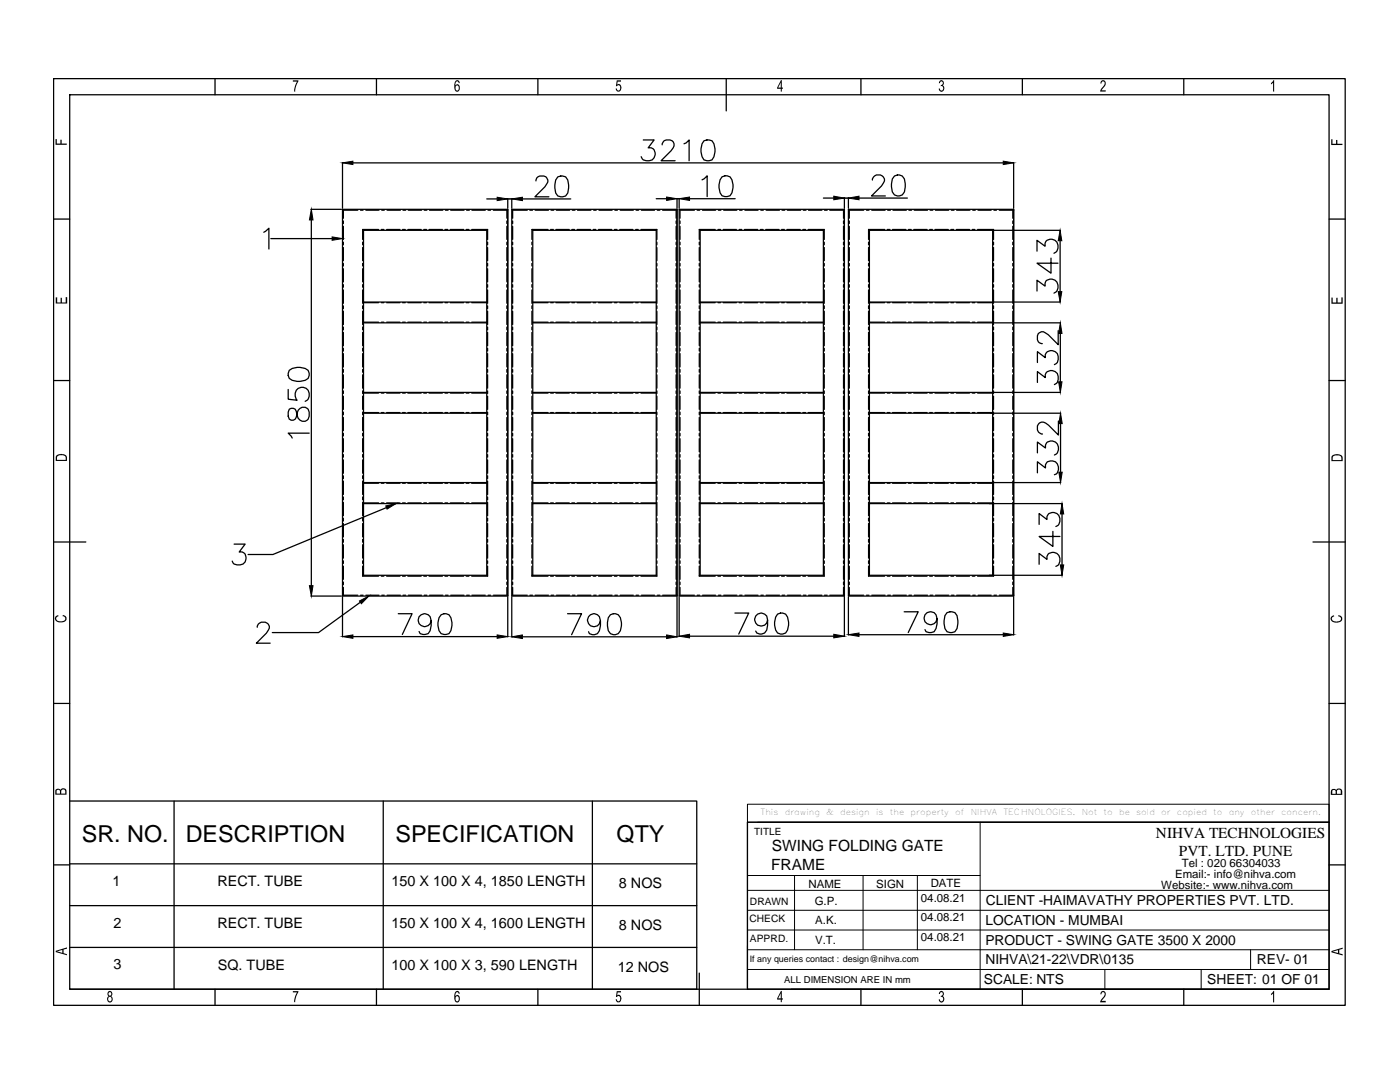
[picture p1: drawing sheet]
<svg xmlns="http://www.w3.org/2000/svg" width="279mm" height="216mm" viewBox="0 0 279 216" stroke-linecap="round" stroke-linejoin="round" font-family="sans-serif">
<!-- layer: 0 -->
<g fill="none" stroke="#000" stroke-width=".25">
<path d="M10.7 15.7h257.8v184.9h-257.8zM13.9 18.9h251.3v178.5h-251.3zM42.9 15.7v3.2M75.1 15.7v3.2M107.3 15.7v3.2M144.9 15.7v6.4M171.8 15.7v3.2M204 15.7v3.2M236.2 15.7v3.2M68.4 32.5v9.1M70.4 32.5h129.8M97.1 39.7h2.1"/>
<path d="M101.3 39.7v1.9M101.3 39.7h.8M102.1 39.7v1.9M104.3 39.7h9.6M107 36.1a.94 .94 0 0 1 .7-1h.8a1 1 0 0 1 .6 1.6l-.4 .6-1.9 2h2.7M111.3 35.3a1.4 1.4 0 0 1 2 .6 3.6 3.6 0 0 1-.4 3.2 1.43 1.43 0 0 1-2-.6 3.7 3.7 0 0 1 .4-3.2zM128.4 27.9h2.1l-1.1 1.6a1.3 1.3 0 0 1 1.4 1.2 1.3 1.3 0 0 1-1.2 1.4 1.21 1.21 0 0 1-1.6-.8M131 39.7h2M132.2 28.9a1.03 1.03 0 0 1 .8-1h.7a.99 .99 0 0 1 .7 1.6l-2.5 2.6h2.8M135.1 39.6v2M135.1 39.7h.4M135.5 39.6v2"/>
<path d="M136.5 28.7l.4-.2 .6-.6v4.2M137.6 39.7h9.1M140.1 35.9l1-.8v4.1M140.5 28.1a1.41 1.41 0 0 1 2 .6 3.5 3.5 0 0 1-.4 3.2 1.38 1.38 0 0 1-2-.6 3.4 3.4 0 0 1 .4-3.2zM144.1 35.3a1.33 1.33 0 0 1 2 .6 3.4 3.4 0 0 1-.4 3.2 1.41 1.41 0 0 1-2-.6 3.4 3.4 0 0 1 .4-3.2zM164.3 39.5h2.1M168.5 39.4v2.2M168.5 39.5h.8M169.3 39.4v2.2M171.4 39.5h9.7M174.1 35.9a1.14 1.14 0 0 1 .8-1h.8a1.05 1.05 0 0 1 .6 1.6l-.4 .6-2 2h2.8M178.5 35.1a1.34 1.34 0 0 1 2 .6 3.6 3.6 0 0 1-.4 3.2 1.34 1.34 0 0 1-2-.6 3.6 3.6 0 0 1 .4-3.2z"/>
<path d="M202.3 32.5v9.1M10.7 43.7h3.2M52.6 46.3l1.1-.8v4.2M54 47.6h12.3M62 41.8h6.1M62.1 43.9v73M68.4 41.8h32.9v77.1h-32.9zM68.5 44.1v.5M68.5 45.2v2.6M68.5 48.3v.5M68.5 49.4v2.6M68.5 52.6v.5"/>
<path d="M68.5 53.6v2.6M68.5 56.8v.5M68.5 57.9v2.6M71.4 41.9h-2.9v1.6M72 41.9h.5M72.4 48.3v.5M72.4 49.4v2.6M72.4 52.6v.5M72.4 53.6v2.6M72.4 56.8v.5M72.4 57.9v2.6M73 41.9h2.6"/>
<path d="M75.6 45.8h-3.2v2M76.1 45.8h.5M76.2 41.9h.5M77.2 45.8h2.6M77.2 41.9h2.7M80.3 45.8h.6M80.4 41.9h.6M81.4 45.8h2.7M81.5 41.9h2.6M84.6 45.8h.5M84.7 41.9h.5M85.6 45.8h2.7"/>
<path d="M85.7 41.9h2.7M88.8 45.8h.6M88.9 41.9h.5M89.9 45.8h2.6M89.9 41.9h2.7M93 45.8h.6M93.1 41.9h.6M94.1 45.8h3.2v2M94.2 41.9h2.6M97.3 48.3v.5M97.3 49.4v2.6M97.3 52.6v.5"/>
<path d="M97.3 53.6v2.6M97.3 56.8v.5M97.3 57.9v2.6M97.4 41.9h.5M98.5 41.9h2.8M101.2 41.9v1.6M101.2 44.1v.5M101.2 45.2v2.6M101.2 48.3v.5M101.2 49.4v2.6M101.2 52.6v.5M101.2 53.6v2.6"/>
<path d="M101.2 56.8v.5M101.2 57.9v2.6M102.1 41.8h33v77.1h-33zM102.3 44.1v.5M102.3 45.2v2.6M102.3 48.3v.5M102.3 49.4v2.6M102.3 52.6v.5M102.3 53.6v2.6M102.3 56.8v.5M102.3 57.9v2.6M105.2 41.9h-2.9v1.6"/>
<path d="M105.7 41.9h.6M106.2 48.3v.5M106.2 49.4v2.6M106.2 52.6v.5M106.2 53.6v2.6M106.2 56.8v.5M106.2 57.9v2.6M106.8 41.9h2.7M109.4 45.8h-3.2v2M109.9 45.8h.5M110 41.9h.5M110.9 45.8h2.7"/>
<path d="M111 41.9h2.7M114.1 45.8h.6M114.2 41.9h.6M115.2 45.8h2.6M115.3 41.9h2.6M118.4 45.8h.5M118.5 41.9h.5M119.5 45.8h2.6M119.5 41.9h2.7M122.6 45.8h.5M122.7 41.9h.5M123.7 45.8h2.6"/>
<path d="M123.8 41.9h2.6M126.9 45.8h.5M126.9 41.9h.6M127.9 45.8h3.2v2M128 41.9h2.6M131.1 48.3v.5M131.1 49.4v2.6M131.1 52.6v.5M131.1 53.6v2.6M131.1 56.8v.5M131.1 57.9v2.6M131.2 41.9h.5"/>
<path d="M132.2 41.9h2.9M134.9 41.9v1.6M134.9 44.1v.5M134.9 45.2v2.6M134.9 48.3v.5M134.9 49.4v2.6M134.9 52.6v.5M134.9 53.6v2.6M134.9 56.8v.5M134.9 57.9v2.6M135.5 41.8h33v77.1h-33zM135.7 44.1v.5"/>
<path d="M135.7 45.2v2.6M135.7 48.3v.5M135.7 49.4v2.6M135.7 52.6v.5M135.7 53.6v2.6M135.7 56.8v.5M135.7 57.9v2.6M138.6 41.9h-2.9v1.6M139.1 41.9h.5M139.6 48.3v.5M139.6 49.4v2.6M139.6 52.6v.5"/>
<path d="M139.6 53.6v2.6M139.6 56.8v.5M139.6 57.9v2.6M140.2 41.9h2.6M142.7 45.8h-3.1v2M143.3 45.8h.5M143.4 41.9h.5M144.3 45.8h2.7M144.4 41.9h2.7M147.5 45.8h.5M147.6 41.9h.5M148.6 45.8h2.6"/>
<path d="M148.7 41.9h2.6M151.8 45.8h.5M151.8 41.9h.5M152.8 45.8h2.7M152.9 41.9h2.7M156 45.8h.5M156.1 41.9h.5M157 45.8h2.7M157.1 41.9h2.7M160.2 45.8h.6M160.3 41.9h.6M161.3 45.8h3.2v2"/>
<path d="M161.4 41.9h2.6M164.5 48.3v.5M164.5 49.4v2.6M164.5 52.6v.5M164.5 53.6v2.6M164.5 56.8v.5M164.5 57.9v2.6M164.5 41.9h.6M165.6 41.9h2.9M168.3 41.9v1.6M168.3 44.1v.5M168.3 45.2v2.6"/>
<path d="M168.3 48.3v.5M168.3 49.4v2.6M168.3 52.6v.5M168.3 53.6v2.6M168.3 56.8v.5M168.3 57.9v2.6M169.3 41.8h33v77.1h-33zM169.5 44.1v.5M169.5 45.2v2.6M169.5 48.3v.5M169.5 49.4v2.6M169.5 52.6v.5"/>
<path d="M169.5 53.6v2.6M169.5 56.8v.5M169.5 57.9v2.6M172.4 41.9h-2.9v1.6M172.9 41.9h.5M173.3 48.3v.5M173.3 49.4v2.6M173.3 52.6v.5M173.3 53.6v2.6M173.3 56.8v.5M173.3 57.9v2.6M174 41.9h2.6"/>
<path d="M176.6 45.8h-3.3v2M177.1 45.8h.5M177.2 41.9h.5M178.1 45.8h2.7M178.2 41.9h2.7M181.3 45.8h.5M181.4 41.9h.5M182.4 45.8h2.6M182.4 41.9h2.7M185.5 45.8h.6M185.6 41.9h.6M186.6 45.8h2.7"/>
<path d="M186.7 41.9h2.6M189.8 45.8h.5M189.9 41.9h.5M190.9 45.8h2.6M190.9 41.9h2.7M194 45.8h.5M194.1 41.9h.5M195.1 45.8h3.2v2M195.2 41.9h2.6M198.3 48.3v.5M198.3 49.4v2.6M198.3 52.6v.5"/>
<path d="M198.3 53.6v2.6M198.3 56.8v.5M198.3 57.9v2.6M198.3 46h13.3M198.4 41.9h.5M199.4 41.9h2.9M202.1 41.9v1.6M202.1 44.1v.5M202.1 45.2v2.6M202.1 48.3v.5M202.1 49.4v2.6M202.1 52.6v.5"/>
<path d="M202.1 53.6v2.6M202.1 56.8v.5M202.1 57.9v2.6M207 58.1v-2.2l1.6 1.2v-.6a1.38 1.38 0 0 1 1.7-.7 1.38 1.38 0 0 1 .8 1.7l-.2 .6-.6 .4M207 50.1v-2.2l1.6 1.2a1.3 1.3 0 0 1 1.1-1.4 1.3 1.3 0 0 1 1.4 1.2 1.29 1.29 0 0 1-.8 1.6M209.7 51.5v3l-2.7-2h4.1M211.6 48v10.2M265.2 43.7h3.3M10.7 75.9h3.2M57.5 77.7v2l1.8 .2a1.49 1.49 0 0 1-.1-2.2 1.49 1.49 0 0 1 2.2 0 1.49 1.49 0 0 1-.1 2.2l-.4 .2M57.7 73.9a3.2 3.2 0 0 1 3.8 0 1.33 1.33 0 0 1-.6 2 3.4 3.4 0 0 1-3.2-.4l-.2-.6zM68.5 61v.6"/>
<path d="M68.5 62.1v2.7M68.5 65.3v.5M68.5 66.3v2.7M68.5 69.5v.5M68.5 70.6v2.6M68.5 73.7v.6M68.5 74.8v2.7M68.5 78v.5M68.5 79.1v2.6M72.4 61v.6M72.4 62.1v2.7M72.4 65.3v.5"/>
<path d="M72.4 66.3v2.7M72.4 69.5v.5M72.4 70.6v2.6M72.4 73.7v.6M72.4 74.8v2.7M72.4 78v.5M72.4 79.1v2.6M72.5 78.3h24.6M72.5 78.4h3.1M72.5 64.4h24.6M72.5 64.3h3.1M72.5 60.3h24.6"/>
<path d="M72.5 60.4h3.1M76.1 78.4h.5M76.1 64.3h.5M76.1 60.4h.5M77.2 78.4h2.6M77.2 64.3h2.6M77.2 60.4h2.6M80.3 78.4h.6M80.3 64.3h.6M80.3 60.4h.6M81.4 78.4h2.7M81.4 64.3h2.7"/>
<path d="M81.4 60.4h2.7M84.6 78.4h.5M84.6 64.3h.5M84.6 60.4h.5M85.6 78.4h2.7M85.6 64.3h2.7M85.6 60.4h2.7M88.8 78.4h.6M88.8 64.3h.6M88.8 60.4h.6M89.9 78.4h2.6M89.9 64.3h2.6"/>
<path d="M89.9 60.4h2.6M93 78.4h.6M93 64.3h.6M93 60.4h.6M94.1 78.4h3M94.1 64.3h3M94.1 60.4h3M97.3 61v.6M97.3 62.1v2.7M97.3 65.3v.5M97.3 66.3v2.7M97.3 69.5v.5"/>
<path d="M97.3 70.6v2.6M97.3 73.7v.6M97.3 74.8v2.7M97.3 78v.5M97.3 79.1v2.6M101.2 61v.6M101.2 62.1v2.7M101.2 65.3v.5M101.2 66.3v2.7M101.2 69.5v.5M101.2 70.6v2.6M101.2 73.7v.6"/>
<path d="M101.2 74.8v2.7M101.2 78v.5M101.2 79.1v2.6M102.3 61v.6M102.3 62.1v2.7M102.3 65.3v.5M102.3 66.3v2.7M102.3 69.5v.5M102.3 70.6v2.6M102.3 73.7v.6M102.3 74.8v2.7M102.3 78v.5"/>
<path d="M102.3 79.1v2.6M106.2 61v.6M106.2 62.1v2.7M106.2 65.3v.5M106.2 66.3v2.7M106.2 69.5v.5M106.2 70.6v2.6M106.2 73.7v.6M106.2 74.8v2.7M106.2 78v.5M106.2 79.1v2.6M106.3 78.3h24.7"/>
<path d="M106.3 78.4h3.1M106.3 64.4h24.7M106.3 64.3h3.1M106.3 60.3h24.7M106.3 60.4h3.1M109.9 78.4h.5M109.9 64.3h.5M109.9 60.4h.5M110.9 78.4h2.7M110.9 64.3h2.7M110.9 60.4h2.7M114.1 78.4h.6"/>
<path d="M114.1 64.3h.6M114.1 60.4h.6M115.2 78.4h2.6M115.2 64.3h2.6M115.2 60.4h2.6M118.4 78.4h.5M118.4 64.3h.5M118.4 60.4h.5M119.5 78.4h2.6M119.5 64.3h2.6M119.5 60.4h2.6M122.6 78.4h.5"/>
<path d="M122.6 64.3h.5M122.6 60.4h.5M123.7 78.4h2.6M123.7 64.3h2.6M123.7 60.4h2.6M126.9 78.4h.5M126.9 64.3h.5M126.9 60.4h.5M127.9 78.4h3.1M127.9 64.3h3.1M127.9 60.4h3.1M131.1 61v.6"/>
<path d="M131.1 62.1v2.7M131.1 65.3v.5M131.1 66.3v2.7M131.1 69.5v.5M131.1 70.6v2.6M131.1 73.7v.6M131.1 74.8v2.7M131.1 78v.5M131.1 79.1v2.6M134.9 61v.6M134.9 62.1v2.7M134.9 65.3v.5"/>
<path d="M134.9 66.3v2.7M134.9 69.5v.5M134.9 70.6v2.6M134.9 73.7v.6M134.9 74.8v2.7M134.9 78v.5M134.9 79.1v2.6M135.7 61v.6M135.7 62.1v2.7M135.7 65.3v.5M135.7 66.3v2.7M135.7 69.5v.5"/>
<path d="M135.7 70.6v2.6M135.7 73.7v.6M135.7 74.8v2.7M135.7 78v.5M135.7 79.1v2.6M139.6 61v.6M139.6 62.1v2.7M139.6 65.3v.5M139.6 66.3v2.7M139.6 69.5v.5M139.6 70.6v2.6M139.6 73.7v.6"/>
<path d="M139.6 74.8v2.7M139.6 78v.5M139.6 79.1v2.6M139.7 78.3h24.6M139.7 78.4h3M139.7 64.4h24.6M139.7 64.3h3M139.7 60.3h24.6M139.7 60.4h3M143.3 78.4h.5M143.3 64.3h.5M143.3 60.4h.5"/>
<path d="M144.3 78.4h2.7M144.3 64.3h2.7M144.3 60.4h2.7M147.5 78.4h.5M147.5 64.3h.5M147.5 60.4h.5M148.6 78.4h2.6M148.6 64.3h2.6M148.6 60.4h2.6M151.8 78.4h.5M151.8 64.3h.5M151.8 60.4h.5"/>
<path d="M152.8 78.4h2.7M152.8 64.3h2.7M152.8 60.4h2.7M156 78.4h.5M156 64.3h.5M156 60.4h.5M157 78.4h2.7M157 64.3h2.7M157 60.4h2.7M160.2 78.4h.6M160.2 64.3h.6M160.2 60.4h.6"/>
<path d="M161.3 78.4h3M161.3 64.3h3M161.3 60.4h3M164.5 61v.6M164.5 62.1v2.7M164.5 65.3v.5M164.5 66.3v2.7M164.5 69.5v.5M164.5 70.6v2.6M164.5 73.7v.6M164.5 74.8v2.7M164.5 78v.5"/>
<path d="M164.5 79.1v2.6M168.3 61v.6M168.3 62.1v2.7M168.3 65.3v.5M168.3 66.3v2.7M168.3 69.5v.5M168.3 70.6v2.6M168.3 73.7v.6M168.3 74.8v2.7M168.3 78v.5M168.3 79.1v2.6M169.5 61v.6"/>
<path d="M169.5 62.1v2.7M169.5 65.3v.5M169.5 66.3v2.7M169.5 69.5v.5M169.5 70.6v2.6M169.5 73.7v.6M169.5 74.8v2.7M169.5 78v.5M169.5 79.1v2.6M173.3 61v.6M173.3 62.1v2.7M173.3 65.3v.5"/>
<path d="M173.3 66.3v2.7M173.3 69.5v.5M173.3 70.6v2.6M173.3 73.7v.6M173.3 74.8v2.7M173.3 78v.5M173.3 79.1v2.6M173.5 78.3h24.6M173.5 78.4h3.1M173.5 64.4h24.6M173.5 64.3h3.1M173.5 60.3h24.6"/>
<path d="M173.5 60.4h3.1M177.1 78.4h.5M177.1 64.3h.5M177.1 60.4h.5M178.1 78.4h2.7M178.1 64.3h2.7M178.1 60.4h2.7M181.3 78.4h.5M181.3 64.3h.5M181.3 60.4h.5M182.4 78.4h2.6M182.4 64.3h2.6"/>
<path d="M182.4 60.4h2.6M185.5 78.4h.6M185.5 64.3h.6M185.5 60.4h.6M186.6 78.4h2.7M186.6 64.3h2.7M186.6 60.4h2.7M189.8 78.4h.5M189.8 64.3h.5M189.8 60.4h.5M190.9 78.4h2.6M190.9 64.3h2.6"/>
<path d="M190.9 60.4h2.6M194 78.4h.5M194 64.3h.5M194 60.4h.5M195.1 78.4h3M195.1 64.3h3M195.1 60.4h3M198.3 61v.6M198.3 62.1v2.7M198.3 65.3v.5M198.3 66.3v2.7M198.3 69.5v.5"/>
<path d="M198.3 70.6v2.6M198.3 73.7v.6M198.3 74.8v2.7M198.3 78v.5M198.3 79.1v2.6M198.3 78.3h13.4M198.3 64.4h13.4M198.3 60.3h13.3M202.1 61v.6M202.1 62.1v2.7M202.1 65.3v.5M202.1 66.3v2.7"/>
<path d="M202.1 69.5v.5M202.1 70.6v2.6M202.1 73.7v.6M202.1 74.8v2.7M202.1 78v.5M202.1 79.1v2.6M207 76.3v-2.1l1.6 1.1a1.3 1.3 0 0 1 1.2-1.4 1.3 1.3 0 0 1 1.4 1.2 1.23 1.23 0 0 1-.8 1.6M207 72.3v-2.1l1.6 1.2a1.34 1.34 0 0 1 1.5-1.5 1.34 1.34 0 0 1 1.1 1.8l-.2 .6-.6 .5M211.2 66v2.8l-2-2-.6-.4a.96 .96 0 0 0-1.6 .6v.8a.94 .94 0 0 0 1 .8M211.6 66.5v9.7M265.2 75.9h3.3M57.7 81.6l-.2 .6v.8l.2 .6a.84 .84 0 0 0 1.4-.3 1.87 1.87 0 0 1 1.2-2 1.13 1.13 0 0 1 1.4 .9v.8a1.21 1.21 0 0 1-1.3 1.1 1.21 1.21 0 0 1-1.1-1.2l-.2-.8a.87 .87 0 0 0-1.4-.5z"/>
<path d="M61.7 86.4h-4.2l.8 1M68.5 82.2v.5M68.5 83.3v2.6M68.5 86.5v.5M68.5 87.5v2.7M68.5 90.7v.5M68.5 91.8v2.6M68.5 94.9v.6M68.5 96v2.7M68.5 99.2v.5M72.4 82.2v.5M72.4 83.3v2.6"/>
<path d="M72.4 86.5v.5M72.4 87.5v2.7M72.4 90.7v.5M72.4 91.8v2.6M72.4 94.9v.6M72.4 96v2.7M72.4 99.2v.5M72.5 82.5h24.6M72.5 82.3h3.1M72.5 96.3h24.6M72.5 96.4h3.1M76.1 82.3h.5"/>
<path d="M76.1 96.4h.5M77.2 82.3h2.6M77.2 96.4h2.6M80.3 82.3h.6M80.3 96.4h.6M81.4 82.3h2.7M81.4 96.4h2.7M84.6 82.3h.5M84.6 96.4h.5M85.6 82.3h2.7M85.6 96.4h2.7M88.8 82.3h.6"/>
<path d="M88.8 96.4h.6M89.9 82.3h2.6M89.9 96.4h2.6M93 82.3h.6M93 96.4h.6M94.1 82.3h3M94.1 96.4h3M97.3 82.2v.5M97.3 83.3v2.6M97.3 86.5v.5M97.3 87.5v2.7M97.3 90.7v.5"/>
<path d="M97.3 91.8v2.6M97.3 94.9v.6M97.3 96v2.7M97.3 99.2v.5M101.2 82.2v.5M101.2 83.3v2.6M101.2 86.5v.5M101.2 87.5v2.7M101.2 90.7v.5M101.2 91.8v2.6M101.2 94.9v.6M101.2 96v2.7"/>
<path d="M101.2 99.2v.5M102.3 82.2v.5M102.3 83.3v2.6M102.3 86.5v.5M102.3 87.5v2.7M102.3 90.7v.5M102.3 91.8v2.6M102.3 94.9v.6M102.3 96v2.7M102.3 99.2v.5M106.2 82.2v.5M106.2 83.3v2.6"/>
<path d="M106.2 86.5v.5M106.2 87.5v2.7M106.2 90.7v.5M106.2 91.8v2.6M106.2 94.9v.6M106.2 96v2.7M106.2 99.2v.5M106.3 82.5h24.7M106.3 82.3h3.1M106.3 96.3h24.7M106.3 96.4h3.1M109.9 82.3h.5"/>
<path d="M109.9 96.4h.5M110.9 82.3h2.7M110.9 96.4h2.7M114.1 82.3h.6M114.1 96.4h.6M115.2 82.3h2.6M115.2 96.4h2.6M118.4 82.3h.5M118.4 96.4h.5M119.5 82.3h2.6M119.5 96.4h2.6M122.6 82.3h.5"/>
<path d="M122.6 96.4h.5M123.7 82.3h2.6M123.7 96.4h2.6M126.9 82.3h.5M126.9 96.4h.5M127.9 82.3h3.1M127.9 96.4h3.1M131.1 82.2v.5M131.1 83.3v2.6M131.1 86.5v.5M131.1 87.5v2.7M131.1 90.7v.5"/>
<path d="M131.1 91.8v2.6M131.1 94.9v.6M131.1 96v2.7M131.1 99.2v.5M134.9 82.2v.5M134.9 83.3v2.6M134.9 86.5v.5M134.9 87.5v2.7M134.9 90.7v.5M134.9 91.8v2.6M134.9 94.9v.6M134.9 96v2.7"/>
<path d="M134.9 99.2v.5M135.7 82.2v.5M135.7 83.3v2.6M135.7 86.5v.5M135.7 87.5v2.7M135.7 90.7v.5M135.7 91.8v2.6M135.7 94.9v.6M135.7 96v2.7M135.7 99.2v.5M139.6 82.2v.5M139.6 83.3v2.6"/>
<path d="M139.6 86.5v.5M139.6 87.5v2.7M139.6 90.7v.5M139.6 91.8v2.6M139.6 94.9v.6M139.6 96v2.7M139.6 99.2v.5M139.7 82.5h24.6M139.7 82.3h3M139.7 96.3h24.6M139.7 96.4h3M143.3 82.3h.5"/>
<path d="M143.3 96.4h.5M144.3 82.3h2.7M144.3 96.4h2.7M147.5 82.3h.5M147.5 96.4h.5M148.6 82.3h2.6M148.6 96.4h2.6M151.8 82.3h.5M151.8 96.4h.5M152.8 82.3h2.7M152.8 96.4h2.7M156 82.3h.5"/>
<path d="M156 96.4h.5M157 82.3h2.7M157 96.4h2.7M160.2 82.3h.6M160.2 96.4h.6M161.3 82.3h3M161.3 96.4h3M164.5 82.2v.5M164.5 83.3v2.6M164.5 86.5v.5M164.5 87.5v2.7M164.5 90.7v.5"/>
<path d="M164.5 91.8v2.6M164.5 94.9v.6M164.5 96v2.7M164.5 99.2v.5M168.3 82.2v.5M168.3 83.3v2.6M168.3 86.5v.5M168.3 87.5v2.7M168.3 90.7v.5M168.3 91.8v2.6M168.3 94.9v.6M168.3 96v2.7"/>
<path d="M168.3 99.2v.5M169.5 82.2v.5M169.5 83.3v2.6M169.5 86.5v.5M169.5 87.5v2.7M169.5 90.7v.5M169.5 91.8v2.6M169.5 94.9v.6M169.5 96v2.7M169.5 99.2v.5M173.3 82.2v.5M173.3 83.3v2.6"/>
<path d="M173.3 86.5v.5M173.3 87.5v2.7M173.3 90.7v.5M173.3 91.8v2.6M173.3 94.9v.6M173.3 96v2.7M173.3 99.2v.5M173.5 82.5h38.2M173.5 82.3h3.1M173.5 96.3h38.2M173.5 96.4h3.1M177.1 82.3h.5"/>
<path d="M177.1 96.4h.5M178.1 82.3h2.7M178.1 96.4h2.7M181.3 82.3h.5M181.3 96.4h.5M182.4 82.3h2.6M182.4 96.4h2.6M185.5 82.3h.6M185.5 96.4h.6M186.6 82.3h2.7M186.6 96.4h2.7M189.8 82.3h.5"/>
<path d="M189.8 96.4h.5M190.9 82.3h2.6M190.9 96.4h2.6M194 82.3h.5M194 96.4h.5M195.1 82.3h3M195.1 96.4h3M198.3 82.2v.5M198.3 83.3v2.6M198.3 86.5v.5M198.3 87.5v2.7M198.3 90.7v.5"/>
<path d="M198.3 91.8v2.6M198.3 94.9v.6M198.3 96v2.7M198.3 99.2v.5M202.1 82.2v.5M202.1 83.3v2.6M202.1 86.5v.5M202.1 87.5v2.7M202.1 90.7v.5M202.1 91.8v2.6M202.1 94.9v.6M202.1 96v2.7"/>
<path d="M202.1 99.2v.5M207 94.3v-2.2l1.6 1.3a1.14 1.14 0 0 1 1.4-1.4 1.46 1.46 0 0 1 1.2 1.2 1.46 1.46 0 0 1-.8 1.5M207 90.4v-2.2l1.6 1.2a1.3 1.3 0 0 1 1.2-1.4 1.3 1.3 0 0 1 1.4 1.2 1.29 1.29 0 0 1-.8 1.6M211.2 84v2.8l-2-2a1.28 1.28 0 0 0-2-.2l-.2 .4v.8a1.14 1.14 0 0 0 1.1 .8M211.7 84.5v9.7M10.7 108.1h6.4M46.7 108.6h2.2l-1.2 1.5a1.23 1.23 0 0 1 1.3 .6 1.23 1.23 0 0 1-.1 1.4 1.7 1.7 0 0 1-2.4 .2l-.2-.3M62 118.9h6.1M68.4 119.2v7.9M68.5 100.2v2.7M68.5 103.4v.6M68.5 104.5v2.6"/>
<path d="M68.5 107.6v.6M68.5 108.7v2.7M68.5 111.9v.5M68.5 113v2.6M68.5 116.1v.6M68.5 117.2v1.6h2.9M72 118.8h.5M72.4 114.8h24.7v-68.8h-24.6v68.8M72.4 100.2v2.7M72.4 103.4v.6M72.4 104.5v2.6M72.4 107.6v.6"/>
<path d="M72.4 108.7v2.7M72.4 111.9v.5M72.4 113v2h3.2M72.5 100.5h24.6M72.5 100.4h3.1M73 118.8h2.6M76.1 115h.5M76.1 100.4h.5M76.2 118.8h.5M77.1 101.3l-22.6 9.3h-5M77.2 115h2.6M77.2 100.4h2.6"/>
<path d="M77.2 118.8h2.7M80.3 115h.6M80.3 100.4h.6M80.4 118.8h.6M81.4 115h2.7M81.4 100.4h2.7M81.5 118.8h2.6M84.6 115h.5M84.6 100.4h.5M84.7 118.8h.5M85.6 115h2.7M85.6 100.4h2.7"/>
<path d="M85.7 118.8h2.7M88.8 115h.6M88.8 100.4h.6M88.9 118.8h.5M89.9 115h2.6M89.9 100.4h2.6M89.9 118.8h2.7M93 115h.6M93 100.4h.6M93.1 118.8h.6M94.1 100.4h3M94.2 118.8h2.6"/>
<path d="M97.3 100.2v2.7M97.3 103.4v.6M97.3 104.5v2.6M97.3 107.6v.6M97.3 108.7v2.7M97.3 111.9v.5M97.3 113v2h-3.2M97.4 118.8h.5M98.5 118.8h2.8M101.2 100.2v2.7M101.2 103.4v.6M101.2 104.5v2.6"/>
<path d="M101.2 107.6v.6M101.2 108.7v2.7M101.2 111.9v.5M101.2 113v2.6M101.2 116.1v.6M101.2 117.2v1.6M101.3 119.2v7.9M102.1 119.2v7.9M102.3 117.2v1.6h2.9M102.3 100.2v2.7M102.3 103.4v.6M102.3 104.5v2.6"/>
<path d="M102.3 107.6v.6M102.3 108.7v2.7M102.3 111.9v.5M102.3 113v2.6M102.3 116.1v.6M105.7 118.8h.6M106.2 114.8h24.8v-68.8h-24.7v68.8M106.2 113v2h3.2M106.2 100.2v2.7M106.2 103.4v.6M106.2 104.5v2.6M106.2 107.6v.6"/>
<path d="M106.2 108.7v2.7M106.2 111.9v.5M106.3 100.5h24.7M106.3 100.4h3.1M106.8 118.8h2.7M109.9 115h.5M109.9 100.4h.5M110 118.8h.5M110.9 115h2.7M110.9 100.4h2.7M111 118.8h2.7M114.1 115h.6"/>
<path d="M114.1 100.4h.6M114.2 118.8h.6M115.2 115h2.6M115.2 100.4h2.6M115.3 118.8h2.6M118.4 115h.5M118.4 100.4h.5M118.5 118.8h.5M119.5 115h2.6M119.5 100.4h2.6M119.5 118.8h2.7M122.6 115h.5"/>
<path d="M122.6 100.4h.5M122.7 118.8h.5M123.7 115h2.6M123.7 100.4h2.6M123.8 118.8h2.6M126.9 115h.5M126.9 100.4h.5M126.9 118.8h.6M127.9 100.4h3.1M128 118.8h2.6M131.1 113v2h-3.2M131.1 100.2v2.7"/>
<path d="M131.1 103.4v.6M131.1 104.5v2.6M131.1 107.6v.6M131.1 108.7v2.7M131.1 111.9v.5M131.2 118.8h.5M132.2 118.8h2.9M134.9 100.2v2.7M134.9 103.4v.6M134.9 104.5v2.6M134.9 107.6v.6M134.9 108.7v2.7"/>
<path d="M134.9 111.9v.5M134.9 113v2.6M134.9 116.1v.6M134.9 117.2v1.6M135.1 119.2v7.9M135.5 119.2v7.8M135.7 117.2v1.6h2.9M135.7 100.2v2.7M135.7 103.4v.6M135.7 104.5v2.6M135.7 107.6v.6M135.7 108.7v2.7"/>
<path d="M135.7 111.9v.5M135.7 113v2.6M135.7 116.1v.6M139.1 118.8h.5M139.6 100.2v2.7M139.6 103.4v.6M139.6 104.5v2.6M139.6 107.6v.6M139.6 108.7v2.7M139.6 111.9v.5M139.6 113v2h3.1M139.6 114.8h24.7v-68.8h-24.6v68.8"/>
<path d="M139.7 100.5h24.6M139.7 100.4h3M140.2 118.8h2.6M143.3 115h.5M143.3 100.4h.5M143.4 118.8h.5M144.3 115h2.7M144.3 100.4h2.7M144.4 118.8h2.7M147.5 115h.5M147.5 100.4h.5M147.6 118.8h.5"/>
<path d="M148.6 115h2.6M148.6 100.4h2.6M148.7 118.8h2.6M151.8 115h.5M151.8 100.4h.5M151.8 118.8h.5M152.8 115h2.7M152.8 100.4h2.7M152.9 118.8h2.7M156 115h.5M156 100.4h.5M156.1 118.8h.5"/>
<path d="M157 115h2.7M157 100.4h2.7M157.1 118.8h2.7M160.2 115h.6M160.2 100.4h.6M160.3 118.8h.6M161.3 100.4h3M161.4 118.8h2.6M164.5 113v2h-3.2M164.5 100.2v2.7M164.5 103.4v.6M164.5 104.5v2.6"/>
<path d="M164.5 107.6v.6M164.5 108.7v2.7M164.5 111.9v.5M164.5 118.8h.6M165.6 118.8h2.9M168.3 100.2v2.7M168.3 103.4v.6M168.3 104.5v2.6M168.3 107.6v.6M168.3 108.7v2.7M168.3 111.9v.5M168.3 113v2.6"/>
<path d="M168.3 116.1v.6M168.3 117.2v1.6M168.5 119.2v7.8M169.3 119.2v7.5M169.5 117.2v1.6h2.9M169.5 100.2v2.7M169.5 103.4v.6M169.5 104.5v2.6M169.5 107.6v.6M169.5 108.7v2.7M169.5 111.9v.5M169.5 113v2.6"/>
<path d="M169.5 116.1v.6M172.9 118.8h.5M173.3 114.8h38.7M173.3 113v2h3.3M173.3 100.2v2.7M173.3 103.4v.6M173.3 104.5v2.6M173.3 107.6v.6M173.3 108.7v2.7M173.3 111.9v.5M173.5 114.8v-68.8h24.6v68.8M173.5 100.5h38.5"/>
<path d="M173.5 100.4h3.1M174 118.8h2.6M177.1 115h.5M177.1 100.4h.5M177.2 118.8h.5M178.1 115h2.7M178.1 100.4h2.7M178.2 118.8h2.7M181.3 115h.5M181.3 100.4h.5M181.4 118.8h.5M182.4 115h2.6"/>
<path d="M182.4 100.4h2.6M182.4 118.8h2.7M185.5 115h.6M185.5 100.4h.6M185.6 118.8h.6M186.6 115h2.7M186.6 100.4h2.7M186.7 118.8h2.6M189.8 115h.5M189.8 100.4h.5M189.9 118.8h.5M190.9 115h2.6"/>
<path d="M190.9 100.4h2.6M190.9 118.8h2.7M194 115h.5M194 100.4h.5M194.1 118.8h.5M195.1 100.4h3M195.2 118.8h2.6M198.3 113v2h-3.2M198.3 100.2v2.7M198.3 103.4v.6M198.3 104.5v2.6M198.3 107.6v.6"/>
<path d="M198.3 108.7v2.7M198.3 111.9v.5M198.4 118.8h.5M199.4 118.8h2.9M202.1 100.2v2.7M202.1 103.4v.6M202.1 104.5v2.6M202.1 107.6v.6M202.1 108.7v2.7M202.1 111.9v.5M202.1 113v2.6M202.1 116.1v.6"/>
<path d="M202.1 117.2v1.6M202.3 119.2v7.5M207.4 112.6v-2.2l1.5 1.2a1.3 1.3 0 0 1 1.2-1.4 1.3 1.3 0 0 1 1.4 1.2 1.29 1.29 0 0 1-.8 1.6M207.4 104.6v-2.1l1.5 1.2a1.3 1.3 0 0 1 1.2-1.5 1.3 1.3 0 0 1 1.4 1.2 1.29 1.29 0 0 1-.8 1.7M210.1 106v3l-2.7-2h4.1M211.9 102.6v10.1M262 108.1h6.5M51.3 125.2a1.03 1.03 0 0 1 .8-1.1h.8a1.02 1.02 0 0 1 .6 1.7l-.3 .6-2 1.9h2.7M70.4 127h28.8M71.9 120.2l-8.3 6h-9.3M79.5 122.5h2.7l-1.9 4.1M86 123.9a1.29 1.29 0 0 1-1.7 1.1 1.29 1.29 0 0 1-.5-2.1 1.29 1.29 0 0 1 2 .1 3.8 3.8 0 0 1-.3 3.4l-1.1 .2-.6-.2-.2-.4"/>
<path d="M88 122.7a1.29 1.29 0 0 1 2 .6 3.4 3.4 0 0 1-.4 3.1 1.43 1.43 0 0 1-2-.6 3.2 3.2 0 0 1 .4-3.1zM104.3 127.1h28.7M113.3 122.5h2.8l-2 4.1M119.8 123.9a1.29 1.29 0 0 1-1.7 1.1 1.29 1.29 0 0 1-.6-2.1 1.29 1.29 0 0 1 2.1 .1 3.7 3.7 0 0 1-.4 3.4l-1 .2-.6-.2-.1-.3M121.8 122.7a1.34 1.34 0 0 1 2 .6 3.2 3.2 0 0 1-.4 3.1 1.34 1.34 0 0 1-2-.6 3.6 3.6 0 0 1 .4-3.1zM137.6 126.9h28.8M146.7 122.3h2.7l-2 4.2M153.2 123.7a1.3 1.3 0 0 1-1.8 1.1 1.3 1.3 0 0 1-.5-2.1 1.3 1.3 0 0 1 2.1 .2 3.9 3.9 0 0 1-.4 3.4 1.21 1.21 0 0 1-1.8-.4M155.2 122.5a1.33 1.33 0 0 1 2 .6 3.4 3.4 0 0 1-.4 3.2 1.33 1.33 0 0 1-2-.6 3.4 3.4 0 0 1 .4-3.2zM171.4 126.6h28.8M180.5 122.1h2.7l-1.9 4.1M187 123.5a1.29 1.29 0 0 1-1.8 1.1 1.29 1.29 0 0 1-.5-2 1.29 1.29 0 0 1 2.1 .1 3.8 3.8 0 0 1-.4 3.4l-1 .1-.6-.1-.2-.5"/>
<path d="M189 122.2a1.43 1.43 0 0 1 2 .6 3.7 3.7 0 0 1-.4 3.3 1.4 1.4 0 0 1-2-.7 3.6 3.6 0 0 1 .4-3.2zM10.7 140.4h3.2M13.9 159.8h125.2v37.6h-125.2M34.7 159.8v37.6M76.5 159.8v37.6M118.2 159.8v37.6M265.2 140.4h3.3M10.7 172.6h3.2M13.9 172.4h125.2M149.2 164.1h116v33.3h-116zM265.2 172.6h3.3M13.9 180.7h125.2"/>
<path d="M13.9 189h125.2M42.9 197.4v3.2M75.1 197.4v3.2M107.3 197.4v3.2M139.6 194.2v6.4M157.9 197.4h107.3M171.8 197.4v3.2M204 197.4v3.2M236.2 197.4v3.2"/>
</g>
<g fill="none" stroke="#000" stroke-width=".2">
<path d="M149.2 160.5h116v3.6h-116zM149.2 177.7h116M149.2 164.1v33.3M149.2 174.7h46.4M151.2 164.1h114M158.6 174.7v14.8M172.2 174.7v14.8M183.1 174.7v14.8M195.6 164.1v33.3M149.2 189.5h116M149.2 185.6h116M149.2 181.6h116"/>
<path d="M149.2 193.4h116M220.5 193.4v4M239.7 193.4v4M249.6 189.5v3.9"/>
</g>
<g fill="#000">
<path d="M58.4 16h1.1l-.5 1.3-.1 1h-.2v-.5l.6-1.5h-.9zM123.1 16h.8v.3h-.6l-.1 .6 .2-.2 .3 .1 .3 .6-.1 .6-.3 .3-.6-.2-.1-.4h.2a.37 .37 0 0 0 .5 .3 .37 .37 0 0 0 .2-.6l-.1-.1a.3 .3 0 0 0-.3-.3 .3 .3 0 0 0-.3 .2h-.2zM187.5 16.2l.6-.2 .3 .5v.2l-.3 .3 .3 .3v.6l-.3 .4h-.3l-.4-.3v-.3l.2-.1 .1 .4a.42 .42 0 0 0 .5-.3 .42 .42 0 0 0-.3-.5h-.2l.1-.2a.33 .33 0 0 0 .4-.2 .33 .33 0 0 0-.2-.4 .33 .33 0 0 0-.4 .1v.1h-.2zM219.7 16.2l.5-.2 .4 .3v.7l-.7 1h.8v.3h-1.1l.1-.6 .5-.5 .3-.5a.33 .33 0 0 0-.4-.5 .33 .33 0 0 0-.3 .5h-.2zM254.1 16h.2v2.3h-.2v-1.8l-.5 .3v-.2zM11.1 27.8h.2v.8h.8v-.7h.2v.7h1v.3h-2.2zM265.7 27.8h.2v.9h.7v-.8h.3v.8h1v.2h-2.2zM11.1 59.3h.3v1.1h.7v-1h.2v1h.8v-1.1h.3v1.3h-2.3zM265.7 59.4h.3v1h.7v-1h.2v1h.8v-1.1h.3v1.3h-2.3zM11.1 123l.5-.2 .1 .2-.5 .2v.3l.5 .4 .7 .1 .6-.3v-.4l-.5-.4 .1-.2 .6 .3 .1 .6-.4 .5-1.2 .1-.7-.5zM265.7 123l.5-.2 .1 .2-.4 .2-.1 .4 .5 .4h.9l.4-.4v-.4l-.5-.2v-.2l.5 .1 .2 .2 .1 .6-.3 .3-.4 .2h-1l-.3-.1-.3-.4zM58.4 197.8h1.1l-.5 1.2-.1 1h-.2v-.5l.6-1.5h-.9z"/>
<path d="M123.1 197.8h.8v.2h-.6l-.1 .7 .2-.2h.3l.3 .6-.1 .7-.3 .2-.6-.1-.1-.5h.2v.1a.37 .37 0 0 0 .6 .2 .37 .37 0 0 0 .1-.5 .34 .34 0 0 0-.3-.4 .34 .34 0 0 0-.4 .2l-.2-.1zM187.5 197.9l.5-.2 .3 .3 .1 .5-.3 .3 .4 .4-.1 .5a.53 .53 0 0 1-.7 .3 .53 .53 0 0 1-.3-.6h.2v.1a.39 .39 0 0 0 .6 .1 .39 .39 0 0 0-.2-.6l-.3-.1 .1-.2a.33 .33 0 0 0 .4-.2 .33 .33 0 0 0-.2-.4 .33 .33 0 0 0-.4 .1v.2l-.2-.1zM219.7 197.9l.5-.2 .4 .3v.7l-.7 1h.8v.3h-1.1l.1-.5 .5-.6 .3-.5a.33 .33 0 0 0-.4-.4 .33 .33 0 0 0-.3 .4h-.2zM254.1 197.7h.2v2.3h-.2v-1.8l-.5 .4v-.3z"/>
<path d="M90.9 16.1l.3-.1 .4 .1 .2 .4-.2 .1a.36 .36 0 0 0-.5-.3 .36 .36 0 0 0-.2 .4v.4l.2-.3h.2l.5 .5-.1 .6-.4 .4-.4-.2-.2-.5v-.8zM91.1 17l-.2 .3v.4a.36 .36 0 0 0 .5 .3 .36 .36 0 0 0 .2-.6l-.2-.3z"/>
<path d="M155.9 16h.1v1.5h.2v.2h-.2v.6h-.2v-.6h-.7v-.2zM155.8 16.5l-.5 1h.5z"/>
<path d="M11.2 91l.6-.4 1.1 .1 .4 .3 .1 1h-2.3zM11.5 91l-.1 .8h1.7v-.5l-.2-.3-1-.2z"/>
<path d="M265.8 90.9l.8-.3 1.1 .2 .3 .4v.8h-2.3v-.9zM266.1 91l-.1 .3v.5h1.7v-.5l-.2-.3-.3-.1z"/>
<path d="M11.1 157.6l.3-.2h.4l.3 .2 .3-.3h.5l.3 .3 .1 1h-2.3zM11.4 157.6l-.1 .2v.6h.7l-.1-.7zM12.3 157.6l-.1 .8h.8v-.5a.41 .41 0 0 0-.2-.4 .41 .41 0 0 0-.5 .1z"/>
<path d="M265.8 157.6l.6-.2 .3 .2 .3-.3 .5 .1 .4 .4v.8h-2.3v-.7zM265.9 157.7v.7h.7l-.1-.6-.2-.2zM266.9 157.6l-.1 .8h.8v-.7l-.3-.1z"/>
<path d="M11.1 189.7l2.3-.7v.3l-.7 .2v.7l.7 .2v.2l-2.3-.6zM11.3 189.9l1.1 .2v-.5z"/>
<path d="M21.6 197.9l.4-.2 .4 .4v.4l-.2 .3 .3 .3v.5l-.5 .5-.3-.1-.3-.5v-.5l.3-.2-.3-.3zM21.7 198.3a.32 .32 0 0 0 .6 0 .32 .32 0 0 0-.6 0zM21.7 199l-.1 .2 .1 .4a.38 .38 0 0 0 .5 0 .38 .38 0 0 0 0-.5l-.1-.2z"/>
<path d="M90.9 197.9l.3-.2 .4 .1 .2 .5h-.2l-.1-.1a.34 .34 0 0 0-.4-.2 .34 .34 0 0 0-.2 .4v.4l.2-.2 .3-.1 .4 .5-.1 .7-.4 .4-.4-.2-.2-.6v-.8zM91 198.8l-.1 .7a.37 .37 0 0 0 .5 .2 .37 .37 0 0 0 .2-.5v-.1a.36 .36 0 0 0-.6-.3z"/>
<path d="M155.9 197.7h.1v1.5h.2v.3h-.2v.5h-.2v-.5h-.7v-.3zM155.8 198.2l-.5 1h.5z"/>
<path d="M265.7 189.8l2.3-.7v.2l-.7 .2v.7l.7 .2v.3l-2.3-.7zM265.9 189.9l1.1 .2v-.5z"/>
</g>
<g fill="#000" stroke="#000" stroke-width=".2">
<path d="M68.4 32.5l2-.3v.6zM99.2 39.4l2.1 .3-2.1 .3zM102.1 39.7l2.2-.3v.6zM133 39.3l2.1 .4-2.1 .3zM135.5 39.7l2.1-.4v.7zM166.4 39.1l2.1 .4-2.1 .4zM169.3 39.5l2.1-.4v.8zM200.2 32.2l2.1 .3-2.1 .3zM62.1 41.8l.4 2.1h-.7zM66.3 47.3l2.1 .3-2.1 .3zM211.2 58.2h.7l-.3 2.1zM211.6 46l.3 2h-.7z"/>
<path d="M211.3 76.2h.6l-.3 2.1zM211.6 64.4l.3 2.1h-.6zM211.7 82.5l.3 2h-.7zM211.3 94.2h.7l-.3 2.1zM61.8 116.9h.7l-.4 2zM71.7 119.9l1.9-1-1.5 1.6zM77 101l2-.5-1.8 1.1zM211.9 100.5l.4 2.1h-.7zM211.6 112.7h.7l-.4 2.1zM68.4 127l2-.3v.7zM99.2 126.7l2.1 .3-2.1 .4zM102.1 127.1l2.2-.4v.7z"/>
<path d="M133 126.7l2.1 .4-2.1 .3zM135.5 126.9l2.1-.3v.7zM166.4 126.6l2.1 .3-2.1 .4zM169.3 126.6l2.1-.3v.7zM200.2 126.3l2.1 .3-2.1 .4z"/>
</g>
<g font-size="4.7">
<text x="16.3" y="168">SR. NO.</text>
<text x="37.1" y="168">DESCRIPTION</text>
<text x="78.9" y="168">SPECIFICATION</text>
<text x="123" y="168">QTY</text>
</g>
<g font-size="3.1">
<text x="153.9" y="173.6">FRAME</text>
<text x="154" y="169.9">SWING FOLDING GATE</text>
</g>
<g font-size="3">
<text x="230.7" y="167.2">NIHVA TECHNOLOGIES</text>
<text x="235.3" y="170.7">PVT. LTD. PUNE</text>
</g>
<g font-size="2.9">
<text x="22.4" y="176.8">1</text>
<text x="43.4" y="176.8">RECT. TUBE</text>
<text x="78.1" y="176.8">150 X 100 X 4, 1850 LENGTH</text>
<text x="123.5" y="177.3">8 NOS</text>
<text x="22.6" y="185.1">2</text>
<text x="43.4" y="185.2">RECT. TUBE</text>
<text x="78.1" y="185.2">150 X 100 X 4, 1600 LENGTH</text>
<text x="123.5" y="185.6">8 NOS</text>
<text x="22.6" y="193.4">3</text>
<text x="43.5" y="193.5">SQ. TUBE</text>
<text x="78.1" y="193.5">100 X 100 X 3, 590 LENGTH</text>
<text x="123.3" y="194">12 NOS</text>
</g>
<g font-size="2.8">
<text x="196.7" y="184.6">LOCATION - MUMBAI</text>
<text x="196.8" y="180.6">CLIENT -HAIMAVATHY PROPERTIES PVT. LTD.</text>
<text x="196.7" y="188.5">PRODUCT - SWING GATE 3500 X 2000</text>
<text x="196.4" y="196.4">SCALE: NTS</text>
<text x="196.7" y="192.4">NIHVA\21-22\VDR\0135</text>
<text x="240.9" y="196.4">SHEET: 01 OF 01</text>
<text x="250.9" y="192.4">REV- 01</text>
</g>
<g font-size="2.3">
<text x="235.9" y="173">Tel : 020 66304033</text>
<text x="161.4" y="177.1">NAME</text>
<text x="174.9" y="177.1">SIGN</text>
<text x="183.8" y="179.9">04.08.21</text>
<text x="185.7" y="177.1">DATE</text>
<text x="231.8" y="177.4">Website:- www.nihva.com</text>
<text x="234.5" y="175.3">Email:- info@nihva.com</text>
<text x="162.6" y="180.5">G.P.</text>
<text x="162.7" y="184.4">A.K.</text>
<text x="183.8" y="183.8">04.08.21</text>
<text x="162.7" y="188.4">V.T.</text>
<text x="183.8" y="187.8">04.08.21</text>
</g>
<g font-size="2">
<text x="150.5" y="166.6">TITLE</text>
<text x="149.6" y="184">CHECK</text>
<text x="149.7" y="180.5">DRAWN</text>
<text x="149.7" y="187.9">APPRD.</text>
</g>
<text font-size="1.9" x="156.5" y="196.1">ALL DIMENSION ARE IN mm</text>
<text font-size="1.8" x="149.6" y="192">If any queries contact : design@nihva.com</text>
<g font-size="1.7">
<text x="151.8" y="162.7">This</text>
<text x="156.6" y="162.7">drawing</text>
<text x="164.9" y="162.7">&amp;</text>
<text x="167.7" y="162.7">design</text>
<text x="174.9" y="162.7">is</text>
<text x="177.6" y="162.7">the</text>
<text x="181.7" y="162.7">property</text>
<text x="190.6" y="162.7">of</text>
<text x="193.7" y="162.7">NIHVA</text>
<text x="200.2" y="162.7">TECHNOLOGIES.</text>
<text x="215.9" y="162.7">Not</text>
<text x="220.3" y="162.7">to</text>
<text x="223.3" y="162.7">be</text>
<text x="226.8" y="162.7">sold</text>
<text x="231.8" y="162.7">or</text>
<text x="234.9" y="162.7">copied</text>
<text x="242.1" y="162.7">to</text>
<text x="245.2" y="162.7">any</text>
<text x="249.7" y="162.7">other</text>
<text x="255.7" y="162.7">concern.</text>
</g>
</svg>
